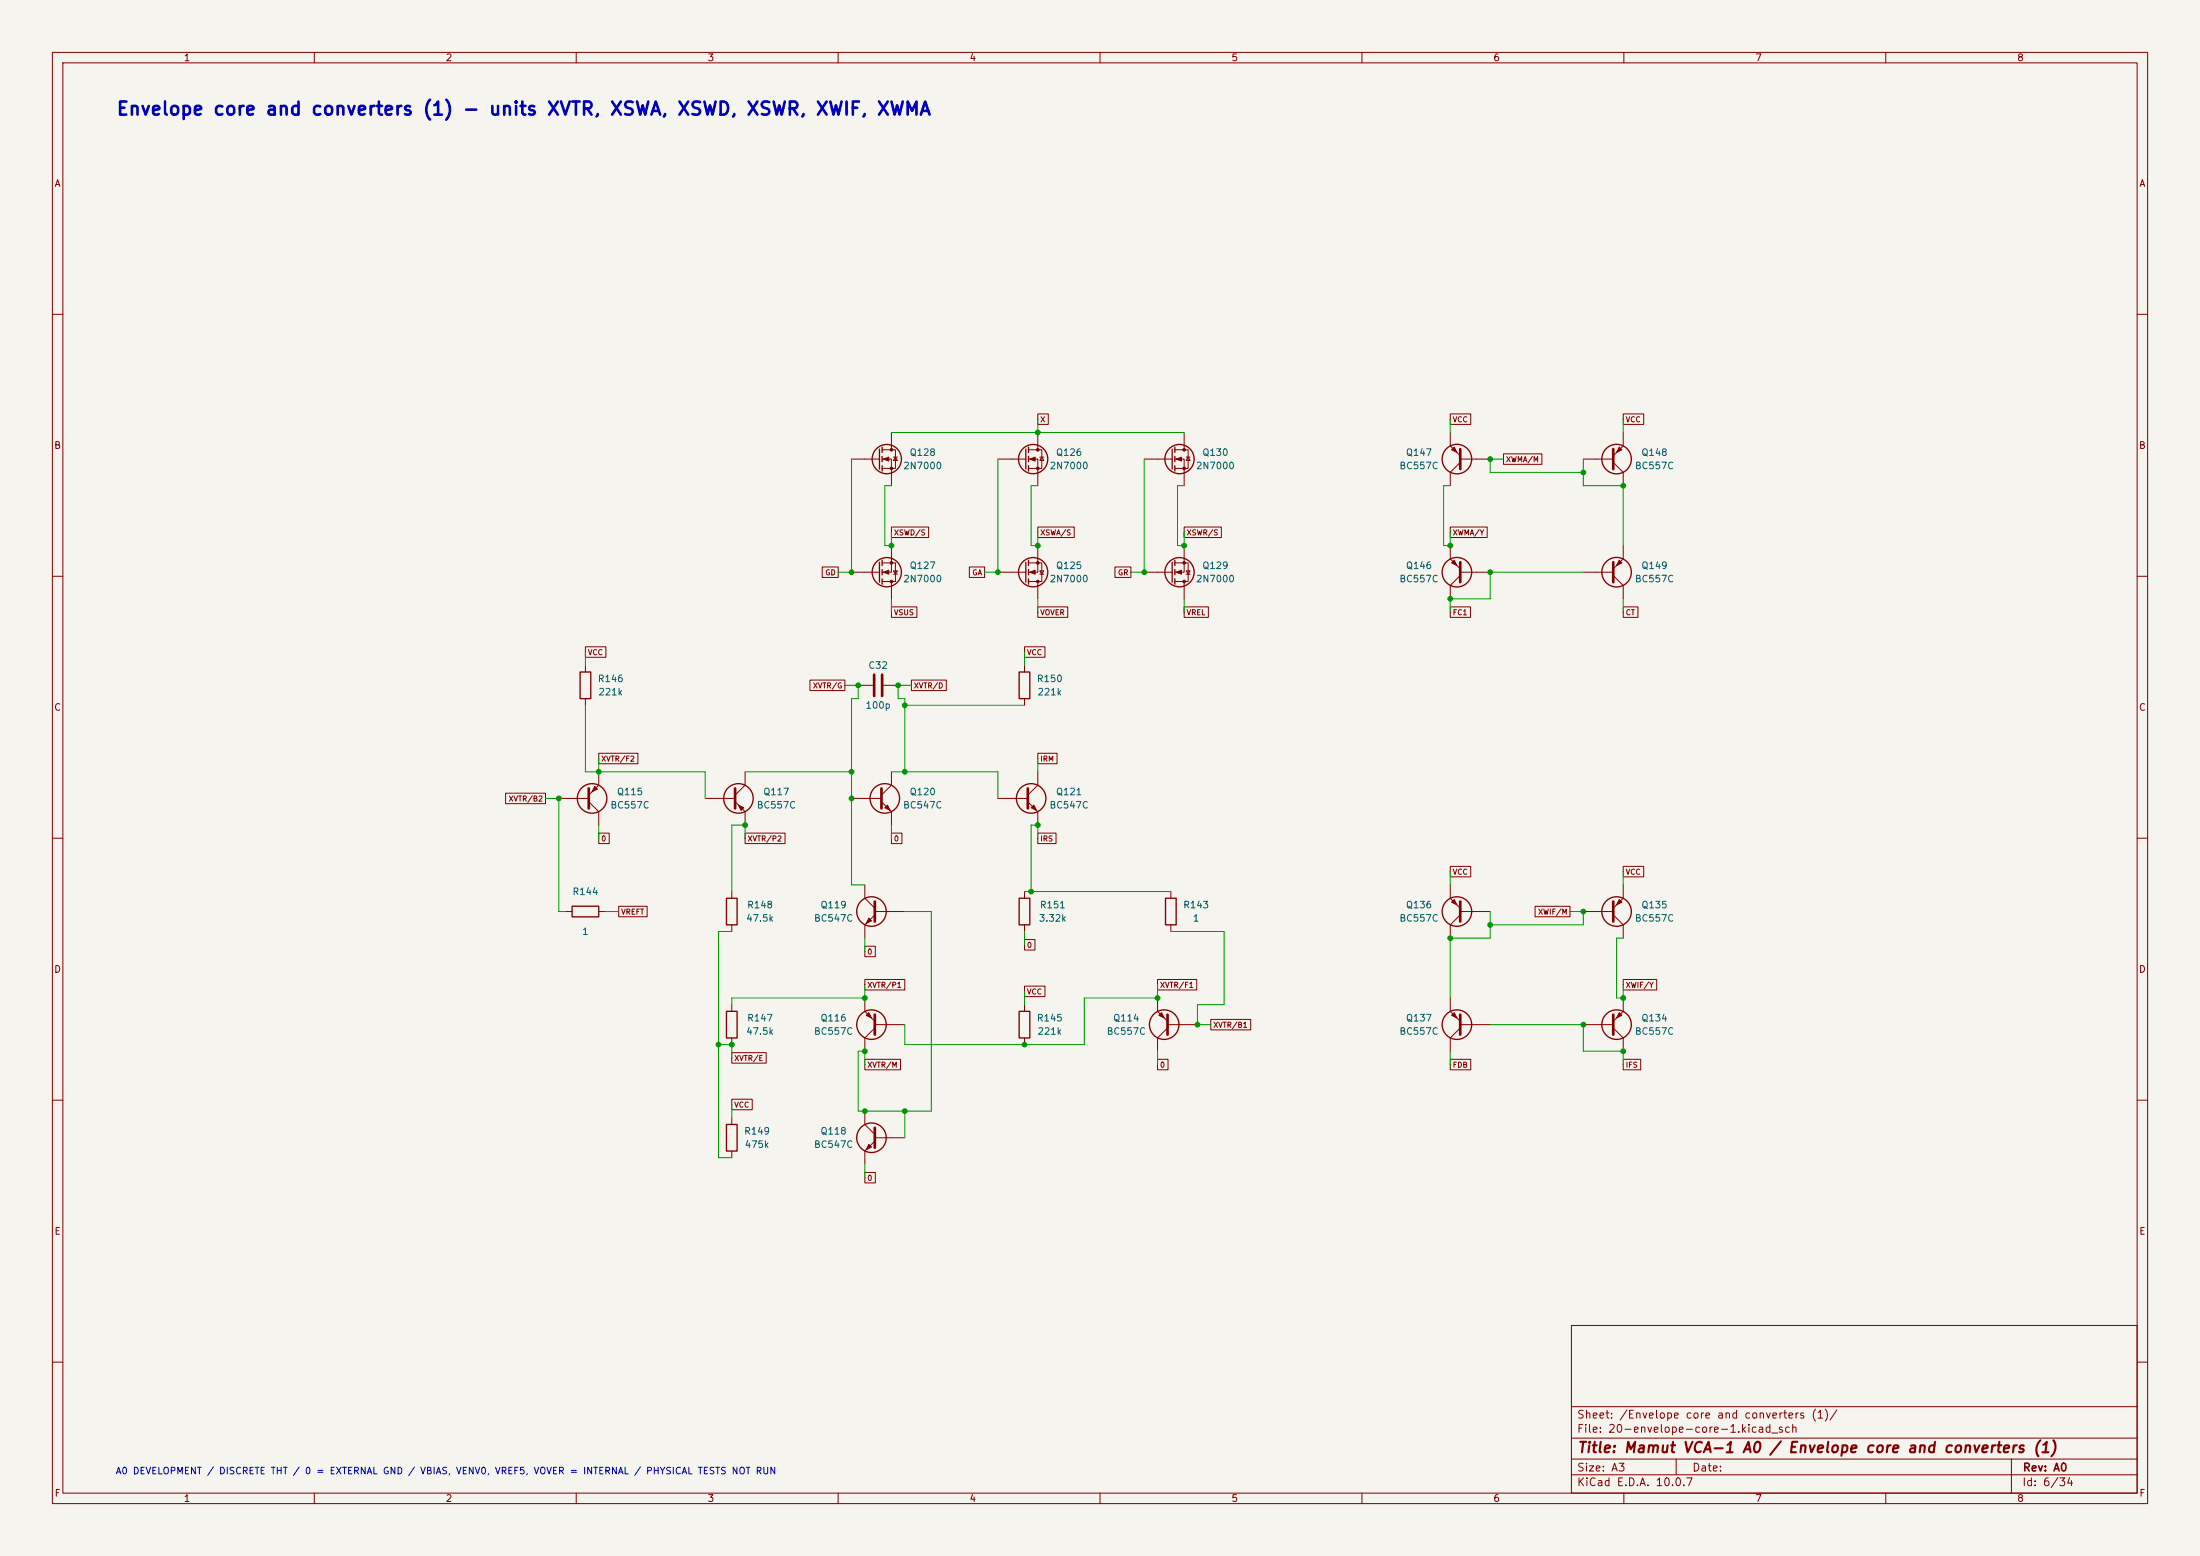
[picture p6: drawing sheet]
<svg xmlns="http://www.w3.org/2000/svg" width="420mm" height="297mm" viewBox="0 0 420 297" stroke-linecap="round" stroke-linejoin="round" font-family="sans-serif">
<path d="M0 0h420v297h-420z" fill="#f5f4ef" stroke="#f5f4ef" stroke-width=".19"/>
<g fill="none" stroke="#840000" stroke-width=".19">
<path d="M10 10h400v277h-400zM12 12h396v273h-396zM60 10v2M110 10v2M160 10v2M210 10v2M260 10v2M310 10v2M360 10v2M10 60h2M198.1 79h2v2h-2zM276.9 79h3.9v2h-3.9z"/>
<path d="M309.9 79h3.9v2h-3.9zM408 60h2M162.6 87.6h5.3M168.4 85.9h2.5v3.5h-2.5M168.4 87.6h1.8v5.1M170.2 82.6v3.3M170.6 87.2h.7M170.9 87.2l.4 .7h-.7zM190.5 87.6h5.3M196.3 85.9h2.6v3.5h-2.6M196.3 87.6h1.8v5.1M198.1 82.6v3.3"/>
<path d="M198.5 87.2h.8M198.9 87.2l.4 .7h-.8zM218.4 87.6h5.4M224.3 85.9h2.5v3.5h-2.5M224.3 87.6h1.8v5.1M226.1 82.6v3.3M226.4 87.2h.8M226.8 87.2l.4 .7h-.8zM276.9 82.6v2.5l1.9 1.9M278.8 87.6h5.7M278.8 88.3l-1.9 1.9v2.5M287 86.6h7.4v2h-7.4z"/>
<path d="M302.3 87.6h5.7M308 88.3l1.9 1.9v2.5M309.9 82.6v2.5l-1.9 1.9M10 110h2M157 108.2h3v2h-3zM162.6 109.2h5.3M168.4 107.4h2.5v3.6h-2.5M170.2 104.1v5.1h-1.8M170.2 100.6h7.1v2h-7.1zM170.2 115.8h4.8v2h-4.8zM170.2 111v3.3M170.6 109h.7l-.4 .6z"/>
<path d="M170.6 109.6h.7M185.1 108.2h2.9v2h-2.9zM190.5 109.2h5.3M196.3 107.4h2.6v3.6h-2.6M198.1 104.1v5.1h-1.8M198.1 115.8h5.7v2h-5.7zM198.1 100.6h7v2h-7zM198.1 111v3.3M198.5 109h.8l-.4 .6zM198.5 109.6h.8M212.8 108.2h3.1v2h-3.1zM218.4 109.2h5.4"/>
<path d="M224.3 107.4h2.5v3.6h-2.5M226.1 104.1v5.1h-1.8M226.1 115.8h4.6v2h-4.6zM226.1 100.6h7.1v2h-7.1zM226.1 111v3.3M226.4 109h.8l-.4 .6zM226.4 109.6h.8M276.9 115.8h3.8v2h-3.8zM276.9 100.6h7v2h-7zM276.9 104.1v2.6l1.9 1.9M278.8 109.2h5.7M278.8 109.9l-1.9 1.9v2.5"/>
<path d="M302.3 109.2h5.7M308 109.9l1.9 1.9v2.5M309.9 115.8h2.8v2h-2.8zM309.9 104.1v2.6l-1.9 1.9M408 110h2M111.8 123.5h3.9v2h-3.9zM111.8 127v1.3M111.8 133.4v1.2M154.6 129.8h6.7v2h-6.7zM163.8 130.8h2.8M168.7 130.8h2.7M174 129.8h6.7v2h-6.7z"/>
<path d="M195.6 123.5h3.9v2h-3.9zM195.6 127v1.3M195.6 133.4v1.2M10 160h2M96.5 151.4h7.6v2h-7.6zM106.7 152.4h5.7M112.4 153l1.9 1.9v2.6M114.3 143.8h7.5v2h-7.5zM114.3 159h2v2h-2zM114.3 147.3v2.6l-1.9 1.9M134.6 152.4h5.7M140.3 153l1.9 1.9v2.6"/>
<path d="M142.2 159h7.7v2h-7.7zM142.2 147.3v2.6l-1.9 1.9M162.6 152.4h5.7M168.3 153l1.9 1.9v2.6M170.2 159h2v2h-2zM170.2 147.3v2.6l-1.9 1.9M190.5 152.4h5.7M196.2 153l1.9 1.9v2.6M198.1 159h3.5v2h-3.5zM198.1 143.8h3.7v2h-3.7zM198.1 147.3v2.6l-1.9 1.9M408 160h2"/>
<path d="M107.9 174h1.3M114.3 174h1.3M118.1 173h5.4v2h-5.4zM139.7 170.2v1.3M139.7 176.5v1.3M165.1 168.9v2.6l1.9 1.9M167 174.6l-1.9 1.9v2.6M167 174h5.7M195.6 179.3h2v2h-2zM195.6 170.2v1.3M195.6 176.5v1.3M223.5 170.2v1.3"/>
<path d="M223.5 176.5v1.3M276.9 165.4h3.9v2h-3.9zM276.9 168.9v2.6l1.9 1.9M278.8 174.6l-1.9 1.9v2.6M278.8 174h5.7M293.1 173h6.6v2h-6.6zM302.3 174h5.7M308 174.6l1.9 1.9v2.6M309.9 165.4h3.9v2h-3.9zM309.9 168.9v2.6l-1.9 1.9M139.7 191.8v1.2M139.7 198.1v1.3"/>
<path d="M165.1 180.6h2v2h-2zM165.1 187h7.6v2h-7.6zM165.1 190.5v2.5l1.9 1.9M167 195.6h5.7M167 196.2l-1.9 1.9v2.6M195.6 188.2h3.9v2h-3.9zM195.6 191.8v1.2M195.6 198.1v1.3M221 187h7.5v2h-7.5zM221 190.5v2.5l1.9 1.9M222.9 195.6h5.7M222.9 196.2l-1.9 1.9v2.6"/>
<path d="M231.1 194.6h7.7v2h-7.7zM276.9 190.5v2.5l1.9 1.9M278.8 195.6h5.7M278.8 196.2l-1.9 1.9v2.6M302.3 195.6h5.7M308 196.2l1.9 1.9v2.6M309.9 187h6.4v2h-6.4zM309.9 190.5v2.5l-1.9 1.9M10 210h2M139.7 200.9h6.6v2h-6.6zM139.7 209.8h3.9v2h-3.9zM139.7 213.4v1.2"/>
<path d="M139.7 219.7v1.3M165.1 202.2h6.8v2h-6.8zM165.1 212.1v2.5l1.9 1.9M167 217.8l-1.9 1.9v2.5M167 217.2h5.7M221 202.2h2v2h-2zM276.9 202.2h3.9v2h-3.9zM309.9 202.2h3.3v2h-3.3zM408 210h2M165.1 223.8h2v2h-2zM300 253h108v32h-108zM10 260h2"/>
<path d="M300 278.5h108M300 274.5h108M300 268.5h108M320 278.5v3M384 278.5v6.5M408 260h2M60 285v2M110 285v2M160 285v2M210 285v2M260 285v2M300 281.5h108"/>
<path d="M310 285v2M360 285v2"/>
</g>
<g fill="none" stroke="#840000" stroke-width=".25">
<path d="M167.9 85.7v3.8M168.4 85.3v1.1M168.4 87.1v1M168.4 88.9v1M195.8 85.7v3.8M196.3 85.3v1.1M196.3 87.1v1M196.3 88.9v1M223.8 85.7v3.8M224.3 85.3v1.1M224.3 87.1v1M224.3 88.9v1"/>
<path d="M167.9 107.3v3.8M168.4 106.9v1.1M168.4 108.7v1M168.4 110.5v1M195.8 107.3v3.8M196.3 106.9v1.1M196.3 108.7v1M196.3 110.5v1M223.8 107.3v3.8M224.3 106.9v1.1M224.3 108.7v1M224.3 110.5v1"/>
<path d="M110.7 128.3h2.1v5.1h-2.1zM194.6 128.3h2v5.1h-2zM109.2 173h5.1v2h-5.1zM138.7 171.5h2v5h-2zM194.6 171.5h2v5h-2zM222.5 171.5h2v5h-2zM138.7 193h2v5.1h-2zM194.6 193h2v5.1h-2zM138.7 214.6h2v5.1h-2z"/>
<circle cx="169.3" cy="87.6" r="2.79"/>
<circle cx="197.2" cy="87.6" r="2.79"/>
<circle cx="225.2" cy="87.6" r="2.79"/>
<circle cx="278.1" cy="87.6" r="2.82"/>
<circle cx="308.6" cy="87.6" r="2.82"/>
<circle cx="169.3" cy="109.2" r="2.79"/>
<circle cx="197.2" cy="109.2" r="2.79"/>
<circle cx="225.2" cy="109.2" r="2.79"/>
<circle cx="278.1" cy="109.2" r="2.82"/>
<circle cx="308.6" cy="109.2" r="2.82"/>
<circle cx="113" cy="152.4" r="2.82"/>
<circle cx="141" cy="152.4" r="2.82"/>
<circle cx="168.9" cy="152.4" r="2.82"/>
<circle cx="196.8" cy="152.4" r="2.82"/>
<circle cx="166.4" cy="174" r="2.82"/>
<circle cx="278.1" cy="174" r="2.82"/>
<circle cx="308.6" cy="174" r="2.82"/>
<circle cx="166.4" cy="195.6" r="2.82"/>
<circle cx="222.2" cy="195.6" r="2.82"/>
<circle cx="278.1" cy="195.6" r="2.82"/>
<circle cx="308.6" cy="195.6" r="2.82"/>
<circle cx="166.4" cy="217.2" r="2.82"/>
</g>
<g fill="none" stroke="#840000" stroke-width=".51">
<path d="M278.8 85.7v3.8M308 85.7v3.8M278.8 107.3v3.8M308 107.3v3.8M166.9 128.8v4M168.4 128.8v4M112.4 150.5v3.8M140.3 150.5v3.8M168.3 150.5v3.8M196.2 150.5v3.8M167 172.1v3.8M278.8 172.1v3.8"/>
<path d="M308 172.1v3.8M167 193.7v3.8M222.9 193.7v3.8M278.8 193.7v3.8M308 193.7v3.8M167 215.3v3.8"/>
</g>
<g fill="#840000" stroke="#840000" stroke-width=".19">
<path d="M309.1 193.3l.5 .5-1 .5z"/>
<path d="M113.5 150.1l.5 .5-1 .5z"/>
<path d="M309.1 106.9l.5 .5-1 .6z"/>
<path d="M309.1 85.3l.5 .6-1 .5z"/>
<path d="M277.1 107.4l.5-.5 .5 1.1z"/>
<path d="M221.2 193.8l.5-.5 .5 1z"/>
<path d="M196.8 154.2l.6-.5 .5 1z"/>
<path d="M277.1 85.9l.5-.6 .5 1.1z"/>
<path d="M224.5 87.6l1.1-.4v.8z"/>
<path d="M224.5 109.2l1.1-.4v.8z"/>
<path d="M277.1 193.8l.5-.5 .5 1z"/>
<path d="M165.4 193.8l.5-.5 .5 1z"/>
<path d="M168.9 154.2l.5-.5 .5 1z"/>
<path d="M168.7 109.2l1-.4v.8z"/>
<path d="M165.9 175.3l.5 .5-1 .5z"/>
<path d="M196.6 87.6l1-.4v.8z"/>
<path d="M196.6 109.2l1-.4v.8z"/>
<path d="M168.7 87.6l1-.4v.8z"/>
<path d="M165.9 218.4l.5 .5-1 .6z"/>
<path d="M141 153.7l1 .5-.5 .5z"/>
<path d="M277.1 172.2l.5-.5 .5 1z"/>
<path d="M309.1 171.7l.5 .5-1 .5z"/>
<circle cx="226.1" cy="85.9" r=".25"/>
<circle cx="226.1" cy="89.4" r=".25"/>
<circle cx="226.1" cy="111" r=".25"/>
<circle cx="226.1" cy="107.4" r=".25"/>
<circle cx="170.2" cy="111" r=".25"/>
<circle cx="170.2" cy="107.4" r=".25"/>
<circle cx="198.1" cy="85.9" r=".25"/>
<circle cx="198.1" cy="89.4" r=".25"/>
<circle cx="198.1" cy="111" r=".25"/>
<circle cx="198.1" cy="107.4" r=".25"/>
<circle cx="170.2" cy="85.9" r=".25"/>
<circle cx="170.2" cy="89.4" r=".25"/>
</g>
<g fill="none" stroke="#009600" stroke-width=".19">
<path d="M162.6 87.6v21.6h-2.6M170.2 92.7h-1.3v11.4h1.3v-2.5M170.2 82.6h55.9M190.5 87.6v21.6h-2.5M198.1 92.7h-1.3v11.4h1.3v-2.5M198.1 80v2.6M218.4 87.6v21.6h-2.5M226.1 92.7h-1.3v11.4h1.3v-2.5M276.9 80v2.6M276.9 92.7h-1.3v11.4h1.3v-2.5M287 87.6h-2.5v2.6h17.8M302.3 87.6v5.1h7.6v11.4"/>
<path d="M309.9 80v2.6M170.2 114.3v2.5M198.1 114.3v2.5M226.1 114.3v2.5M302.3 109.2h-17.8v5.1h-7.6v2.5M309.9 114.3v2.5M111.8 134.6v12.7h22.8v5.1M111.8 124.5v2.5M161.3 130.8h2.5v2.6h-1.2v35.5h2.5M172.7 134.6h22.9M174 130.8h-2.6v2.6h1.3v13.9M195.6 124.5v2.5"/>
<path d="M104.1 152.4h2.6v21.6h1.2M114.3 144.8v2.5M114.3 157.5v2.5M142.2 147.3h20.4M170.2 157.5v2.5M170.2 147.3h20.3v5.1M198.1 144.8v2.5M115.6 174h2.5M139.7 177.8h-2.5v43.2h2.5M142.2 160v-2.5h-2.5v12.7M165.1 179.1v2.5M172.7 174h5.1v38.1h-14v-11.4h1.3v2.5"/>
<path d="M195.6 177.8v2.5M195.6 170.2h27.9M198.1 160v-2.5h-1.3v12.7M223.5 177.8h10.2v14h-5.1v3.8h2.5M276.9 166.4v2.5M284.5 174v5.1h-7.6v11.4M299.7 174h2.6v2.5h-17.8M309.9 166.4v2.5M309.9 179.1h-1.3v11.4h1.3v-2.5M137.2 199.4h2.5v2.5M165.1 188v2.5h-25.4v1.3M195.6 189.2v2.6"/>
<path d="M221 188v2.5h-14v8.9h-34.3v-3.8M284.5 195.6h17.8v5.1h7.6v2.5M139.7 210.8v2.6M172.7 212.1v5.1M221 200.7v2.5M276.9 200.7v2.5M165.1 222.2v2.6"/>
</g>
<g fill="#009600" stroke="#009600" stroke-width=".19">
<circle cx="106.7" cy="152.4" r=".46"/>
<circle cx="114.3" cy="147.3" r=".46"/>
<circle cx="171.4" cy="130.8" r=".46"/>
<circle cx="163.8" cy="130.8" r=".46"/>
<circle cx="142.2" cy="157.5" r=".46"/>
<circle cx="162.6" cy="147.3" r=".46"/>
<circle cx="172.7" cy="134.6" r=".46"/>
<circle cx="172.7" cy="147.3" r=".46"/>
<circle cx="162.6" cy="152.4" r=".46"/>
<circle cx="309.9" cy="92.7" r=".46"/>
<circle cx="284.5" cy="109.2" r=".46"/>
<circle cx="284.5" cy="87.6" r=".46"/>
<circle cx="302.3" cy="90.2" r=".46"/>
<circle cx="302.3" cy="174" r=".46"/>
<circle cx="276.9" cy="114.3" r=".46"/>
<circle cx="276.9" cy="104.1" r=".46"/>
<circle cx="276.9" cy="179.1" r=".46"/>
<circle cx="198.1" cy="82.6" r=".46"/>
<circle cx="170.2" cy="104.1" r=".46"/>
<circle cx="198.1" cy="104.1" r=".46"/>
<circle cx="190.5" cy="109.2" r=".46"/>
<circle cx="218.4" cy="109.2" r=".46"/>
<circle cx="226.1" cy="104.1" r=".46"/>
<circle cx="162.6" cy="109.2" r=".46"/>
<circle cx="165.1" cy="190.5" r=".46"/>
<circle cx="165.1" cy="200.7" r=".46"/>
<circle cx="137.2" cy="199.4" r=".46"/>
<circle cx="139.7" cy="199.4" r=".46"/>
<circle cx="165.1" cy="212.1" r=".46"/>
<circle cx="172.7" cy="212.1" r=".46"/>
<circle cx="228.6" cy="195.6" r=".46"/>
<circle cx="221" cy="190.5" r=".46"/>
<circle cx="195.6" cy="199.4" r=".46"/>
<circle cx="196.8" cy="170.2" r=".46"/>
<circle cx="198.1" cy="157.5" r=".46"/>
<circle cx="309.9" cy="200.7" r=".46"/>
<circle cx="309.9" cy="190.5" r=".46"/>
<circle cx="284.5" cy="176.5" r=".46"/>
<circle cx="302.3" cy="195.6" r=".46"/>
</g>
<text font-size="2.5" fill="#0000c2" x="22.1" y="22.6">Envelope core and converters (1) - units XVTR, XSWA, XSWD, XSWR, XWIF, XWMA</text>
<text font-size="2" fill="#840000" x="301" y="277.8">Title: Mamut VCA-1 A0 / Envelope core and converters (1)</text>
<g font-size="1.5" fill="#840000">
<text x="300.9" y="273.8">File: 20-envelope-core-1.kicad_sch</text>
<text x="300.9" y="271.1">Sheet: /Envelope core and converters (1)/</text>
<text x="300.9" y="281.2">Size: A3</text>
<text x="322.9" y="281.2">Date:</text>
<text x="386" y="281.2">Rev: A0</text>
<text x="300.9" y="284">KiCad E.D.A. 10.0.7</text>
<text x="385.9" y="284">Id: 6/34</text>
</g>
<g font-size="1.3" fill="#840000">
<text x="35" y="12">1</text>
<text x="85" y="12">2</text>
<text x="135" y="12">3</text>
<text x="185" y="12">4</text>
<text x="235" y="12">5</text>
<text x="285" y="12">6</text>
<text x="335" y="12">7</text>
<text x="385" y="12">8</text>
<text x="10.3" y="36">A</text>
<text x="408.3" y="36">A</text>
<text x="10.2" y="86">B</text>
<text x="408.2" y="86">B</text>
<text x="10.2" y="136">C</text>
<text x="408.2" y="136">C</text>
<text x="10.2" y="186">D</text>
<text x="408.2" y="186">D</text>
<text x="10.3" y="236">E</text>
<text x="408.3" y="236">E</text>
<text x="10.3" y="286">F</text>
<text x="35" y="287">1</text>
<text x="85" y="287">2</text>
<text x="135" y="287">3</text>
<text x="185" y="287">4</text>
<text x="235" y="287">5</text>
<text x="285" y="287">6</text>
<text x="335" y="287">7</text>
<text x="385" y="287">8</text>
<text x="408.3" y="286">F</text>
</g>
<g font-size="1.3" fill="#006464">
<text x="172.3" y="89.9">2N7000</text>
<text x="173.5" y="87.3">Q128</text>
<text x="200.3" y="89.9">2N7000</text>
<text x="201.5" y="87.3">Q126</text>
<text x="228.2" y="89.9">2N7000</text>
<text x="229.4" y="87.3">Q130</text>
<text x="267" y="89.9">BC557C</text>
<text x="268.3" y="87.3">Q147</text>
<text x="312" y="89.9">BC557C</text>
<text x="313.2" y="87.3">Q148</text>
<text x="172.3" y="111.5">2N7000</text>
<text x="173.5" y="108.9">Q127</text>
<text x="200.3" y="111.5">2N7000</text>
<text x="201.5" y="108.9">Q125</text>
<text x="228.2" y="111.5">2N7000</text>
<text x="229.4" y="108.9">Q129</text>
<text x="267" y="111.5">BC557C</text>
<text x="268.3" y="108.9">Q146</text>
<text x="312" y="111.5">BC557C</text>
<text x="313.2" y="108.9">Q149</text>
<text x="114" y="130.5">R146</text>
<text x="165.7" y="128">C32</text>
<text x="197.8" y="130.5">R150</text>
<text x="114.1" y="133">221k</text>
<text x="165.1" y="135.6">100p</text>
<text x="198" y="133">221k</text>
<text x="116.4" y="154.6">BC557C</text>
<text x="117.7" y="152.1">Q115</text>
<text x="144.4" y="154.6">BC557C</text>
<text x="145.6" y="152.1">Q117</text>
<text x="172.3" y="154.6">BC547C</text>
<text x="173.5" y="152.1">Q120</text>
<text x="200.2" y="154.6">BC547C</text>
<text x="201.5" y="152.1">Q121</text>
<text x="109.2" y="171.1">R144</text>
<text x="142.5" y="173.7">R148</text>
<text x="156.5" y="173.7">Q119</text>
<text x="198.4" y="173.7">R151</text>
<text x="225.8" y="173.7">R143</text>
<text x="268.3" y="173.7">Q136</text>
<text x="313.2" y="173.7">Q135</text>
<text x="111" y="178.8">1</text>
<text x="142.3" y="176.2">47.5k</text>
<text x="155.3" y="176.2">BC547C</text>
<text x="198.2" y="176.2">3.32k</text>
<text x="227.6" y="176.2">1</text>
<text x="267" y="176.2">BC557C</text>
<text x="312" y="176.2">BC557C</text>
<text x="142.3" y="197.8">47.5k</text>
<text x="142.5" y="195.3">R147</text>
<text x="155.3" y="197.8">BC557C</text>
<text x="156.5" y="195.3">Q116</text>
<text x="197.8" y="195.3">R145</text>
<text x="198" y="197.8">221k</text>
<text x="211.2" y="197.8">BC557C</text>
<text x="212.4" y="195.3">Q114</text>
<text x="267" y="197.8">BC557C</text>
<text x="268.3" y="195.3">Q137</text>
<text x="312" y="197.8">BC557C</text>
<text x="313.2" y="195.3">Q134</text>
<text x="141.9" y="216.9">R149</text>
<text x="142.1" y="219.4">475k</text>
<text x="155.3" y="219.4">BC547C</text>
<text x="156.5" y="216.9">Q118</text>
</g>
<text font-size="1.3" fill="#0000c2" x="22" y="281.7">A0 DEVELOPMENT / DISCRETE THT / 0 = EXTERNAL GND / VBIAS, VENV0, VREF5, VOVER = INTERNAL / PHYSICAL TESTS NOT RUN</text>
<g font-size="1" fill="#840000">
<text x="198.5" y="80.8">X</text>
<text x="277.2" y="80.8">VCC</text>
<text x="310.3" y="80.8">VCC</text>
<text x="287.4" y="88.5">XWMA/M</text>
<text x="170.6" y="102.4">XSWD/S</text>
<text x="198.5" y="102.4">XSWA/S</text>
<text x="226.4" y="102.4">XSWR/S</text>
<text x="277.2" y="102.4">XWMA/Y</text>
<text x="157.4" y="110">GD</text>
<text x="185.5" y="110">GA</text>
<text x="213.3" y="110">GR</text>
<text x="170.6" y="117.7">VSUS</text>
<text x="198.5" y="117.7">VOVER</text>
<text x="226.4" y="117.7">VREL</text>
<text x="277.2" y="117.7">FC1</text>
<text x="310.3" y="117.7">CT</text>
<text x="112.1" y="125.3">VCC</text>
<text x="196" y="125.3">VCC</text>
<text x="155.1" y="131.6">XVTR/G</text>
<text x="174.4" y="131.6">XVTR/D</text>
<text x="114.7" y="145.6">XVTR/F2</text>
<text x="198.5" y="145.6">IRM</text>
<text x="97" y="153.2">XVTR/B2</text>
<text x="114.7" y="160.8">0</text>
<text x="142.6" y="160.8">XVTR/P2</text>
<text x="170.6" y="160.8">0</text>
<text x="198.5" y="160.8">IRS</text>
<text x="277.2" y="167.2">VCC</text>
<text x="310.3" y="167.2">VCC</text>
<text x="118.5" y="174.8">VREFT</text>
<text x="293.5" y="174.8">XWIF/M</text>
<text x="165.5" y="182.4">0</text>
<text x="196" y="181.2">0</text>
<text x="165.5" y="188.8">XVTR/P1</text>
<text x="196" y="190.1">VCC</text>
<text x="221.4" y="188.8">XVTR/F1</text>
<text x="310.3" y="188.8">XWIF/Y</text>
<text x="231.5" y="196.4">XVTR/B1</text>
<text x="140.1" y="202.8">XVTR/E</text>
<text x="165.5" y="204">XVTR/M</text>
<text x="221.4" y="204">0</text>
<text x="277.2" y="204">FDB</text>
<text x="310.3" y="204">IFS</text>
<text x="140.1" y="211.6">VCC</text>
<text x="165.5" y="225.6">0</text>
</g>
</svg>
